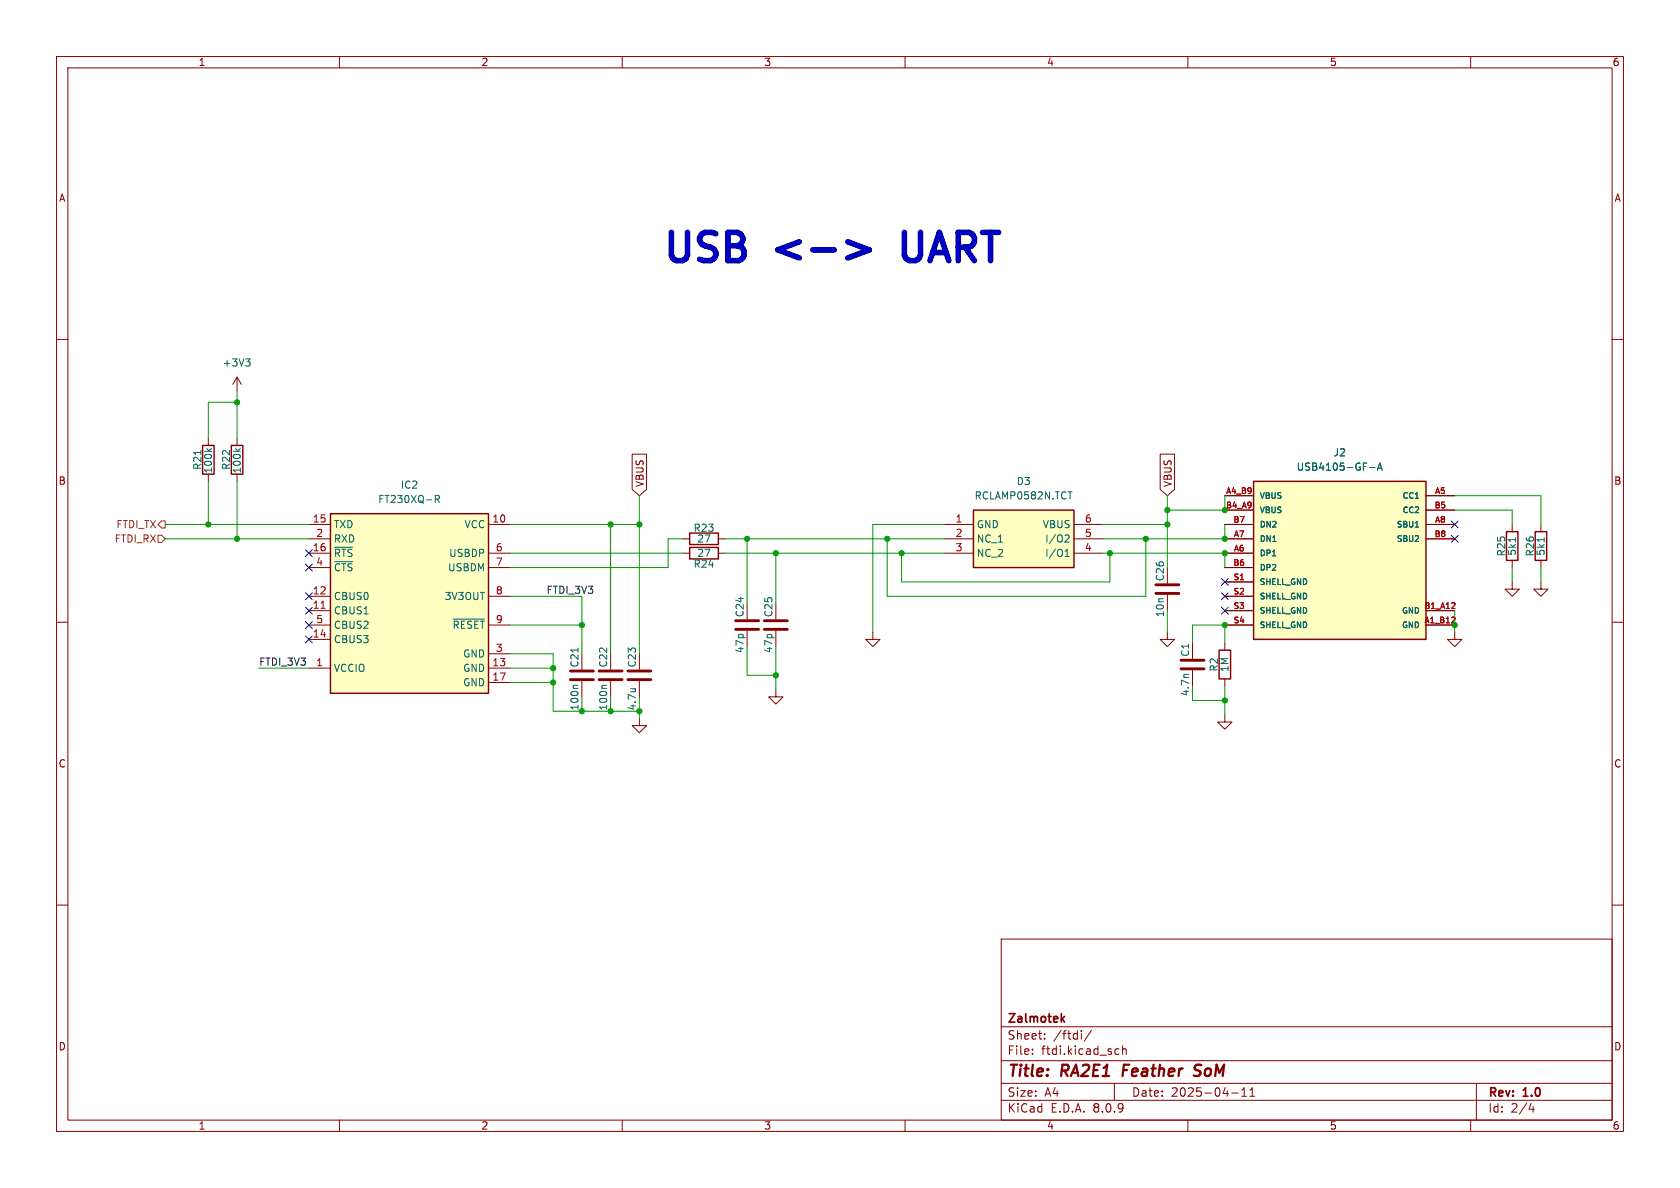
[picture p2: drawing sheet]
<svg xmlns="http://www.w3.org/2000/svg" width="297mm" height="210mm" viewBox="0 0 297 210" stroke-linecap="round" stroke-linejoin="round" font-family="sans-serif">
<g fill="none" stroke="#840000" stroke-width=".18">
<path d="M10 10h277v190h-277zM12 12h273v186h-273zM60 10v2M110 10v2M160 10v2M210 10v2M260 10v2M10 60h2M285 60h2M10 110h2M137.2 111.5v2.8M285 110h2"/>
<path d="M10 160h2M177 166h108v32h-108zM285 160h2M60 198v2M110 198v2M160 198v2M177 194.5h108M177 191.5h108M177 187.5h108M177 181.5h108M182.5 186.3v.1M182.5 185.5v.1"/>
<path d="M184.7 183.6v.1M184.7 182.8v.1M191.2 182.2v.1M191.2 182.7v1M193 182.1l-1.3 2M197 191.5v3M197.2 186.3h.6M197.2 185.5h.6M198.5 185.5l.2-.1 .3 .1 .1 .9M198.5 184.9v1.5M210 198v2M217.7 193.2h1.2"/>
<path d="M219.5 193.8h.9M219.5 192.7l.5-.4v1.5M221 193.8h.8M221 192.7l.4-.4v1.5M260 198v2M261 191.5v6.5M270.7 195l-.4 1.1h.9M271 195.6v1"/>
</g>
<path d="M198.7 188.2l-.3 2M212.1 190a.85 .85 0 0 1-1.1 .1M212.1 188.2l-.7 .1a.46 .46 0 0 0-.2 .5 .46 .46 0 0 0 .3 .4l.6 .2" fill="none" stroke="#840000" stroke-width=".4"/>
<path d="M188.2 179.7l-.6 .6M187.8 180.1l.4 .6" fill="none" stroke="#840000" stroke-width=".3"/>
<path d="M135.1 111.3h4.1M135.1 109.7h4.1" fill="none" stroke="#840000" stroke-width=".51"/>
<path d="M221.6 85.1h30.5v27.9h-30.5z" fill="#ffffc2"/>
<path d="M35.8 78.7h2v5.1h-2zM40.9 78.7h2v5.1h-2zM121.9 96.8h5.1v2h-5.1zM221.6 85.1h30.5v27.9h-30.5zM266.3 94h2.1v5.1h-2.1zM271.4 94h2v5.1h-2z" fill="none" stroke="#840000" stroke-width=".25"/>
<g fill="none" stroke="#840000" stroke-width=".18">
<path d="M36.8 77.5v1.2M41.9 66.7v2.5M41.9 77.5v1.2M41.9 66.7l-.8 1.2M41.9 66.7l.8 1.2M36.8 83.8v1.3M41.9 83.8v1.3M120.6 97.8h1.3M127 97.8h1.3M216.5 87.6h5.1M216.5 97.8h5.1M216.5 95.3h5.1"/>
<path d="M216.5 92.7h5.1M216.5 90.2h5.1M252.1 87.6h5.1M252.1 95.3h5.1M252.1 92.7h5.1M252.1 90.2h5.1M267.3 92.7v1.3M267.3 99.1v1.2M272.4 92.7v1.3M272.4 99.1v1.2M132.1 111.5v2.8M216.5 110.5h5.1"/>
<path d="M216.5 108h5.1M216.5 100.3h5.1M216.5 102.9h5.1M216.5 105.4h5.1M252.1 110.5h5.1M252.1 108h5.1M257.2 111.8v1.2h1.2l-1.2 1.3-1.3-1.3h1.3M267.3 102.9v1.2h1.3l-1.3 1.3-1.2-1.3h1.2M272.4 102.9v1.2h1.3l-1.3 1.3-1.3-1.3h1.3M137.2 121.9v1.3h1.2l-1.2 1.3-1.3-1.3h1.3"/>
</g>
<path d="M256.6 110.1h.6M256.6 107.6h.6M257.2 109.2v.3M257.2 106.6v.4" fill="none" stroke="#a90000" stroke-width=".18"/>
<g fill="none" stroke="#006464" stroke-width=".18">
<path d="M35.5 79.6v.8M36.6 79.3l.4 .5M37.4 79.3l-.5 .4M41.6 79.3l.5 .5M42.5 79.3l-.5 .4M43.4 63.4h.8l-.4 .5M44 63.9l.2 .3v.3l-.2 .2M242.1 82.6h1M243.5 83.1l.4-1.2 .5 1.2M243.6 82.8h.6M250.2 93.2h.6M267.9 95v.8"/>
<path d="M273 95v.8"/>
</g>
<path d="M130 111.3h4.1M130 109.7h4.1" fill="none" stroke="#840000" stroke-width=".51"/>
<path d="M172.1 90.2h17.8v10.1h-17.8z" fill="#ffffc2"/>
<path d="M121.9 94.2h5.1v2.1h-5.1zM172.1 90.2h17.8v10.1h-17.8z" fill="none" stroke="#840000" stroke-width=".25"/>
<g fill="none" stroke="#840000" stroke-width=".18">
<path d="M120.6 95.3h1.3M127 95.3h1.3M167 92.7h5.1M167 95.3h5.1M167 97.8h5.1M189.9 92.7h5M189.9 95.3h5M189.9 97.8h5M154.3 111.8v1.2h1.3l-1.3 1.3-1.3-1.3h1.3M206.4 111.8v1.2h1.2l-1.2 1.3-1.3-1.3h1.3M206.4 105.2v2.8M102.9 120.4v2.8"/>
<path d="M107.9 120.4v2.8M113 120.4v2.8M216.5 126.4v1.2h1.3l-1.3 1.3-1.2-1.3h1.2"/>
</g>
<path d="M188.3 98.4h.7M188.3 97.5l.4-.4v1.3M188.5 94.6h.4l.1 .3-.8 .9h.8M188.8 86.9h.7M102.2 114.6v.7M102.2 121.1h-.7l-.2 .2M107.3 121.1h-.7l-.2 .2M111.5 121.7h.8M112.2 121.7l.1 .1" fill="none" stroke="#006464" stroke-width=".18"/>
<path d="M100.8 118.6h4.1M105.9 118.6h4.1M111 118.6h4.1M204.3 104.9h4.1M204.3 103.4h4.1M100.8 120.1h4.1M105.9 120.1h4.1M111 120.1h4.1" fill="none" stroke="#840000" stroke-width=".51"/>
<path d="M58.4 90.8h28v31.8h-28z" fill="#ffffc2"/>
<path d="M58.4 90.8h28v31.8h-28zM215.5 114.9h2.1v5.1h-2.1z" fill="none" stroke="#840000" stroke-width=".25"/>
<g fill="none" stroke="#840000" stroke-width=".18">
<path d="M54.6 92.7h3.8M54.6 97.8h3.8M54.6 95.3h3.8M86.4 92.7h3.8M86.4 97.8h3.8M111.8 80.3h2.5v6.2l-1.3 1.1-1.2-1.1zM205.1 80.3h2.5v6.2l-1.2 1.1-1.3-1.1zM216.5 92.7h5.1M216.5 97.8h5.1M216.5 95.3h5.1M216.5 87.6h5.1M216.5 90.2h5.1"/>
<path d="M252.1 92.7h5.1M252.1 95.3h5.1M252.1 87.6h5.1M252.1 90.2h5.1M54.6 118.1h3.8M54.6 108h3.8M54.6 105.4h3.8M54.6 113h3.8M54.6 100.3h3.8M54.6 110.5h3.8M86.4 118.1h3.8M86.4 105.4h3.8"/>
<path d="M86.4 115.6h3.8M86.4 100.3h3.8M86.4 110.5h3.8M210.8 118.5v2.8M216.5 108h5.1M216.5 105.4h5.1M216.5 100.3h5.1M216.5 110.5h5.1M216.5 113.7v1.2M216.5 102.9h5.1M252.1 108h5.1M252.1 110.5h5.1"/>
<path d="M86.4 120.7h3.8M113 127v1.3h1.3l-1.3 1.2-1.2-1.2h1.2M216.5 120v1.3"/>
</g>
<path d="M56.8 107.5h.7M256.6 110.1h.6M256.6 107.6h.6M257.2 109.2v.3M257.2 106.6v.4" fill="none" stroke="#a90000" stroke-width=".18"/>
<path d="M59.2 96.7h3.1M59.2 99.3h3.1M77 88.2h.6l.1-.2-.1-.3-.6-.1v1.2M77.3 88.2l.4 .6M242.1 82.6h1M243.5 83.1l.4-1.2 .5 1.2M243.6 82.8h.6M250.2 93.2h.6M80.1 109.4h5.5M210.1 119.2l-.8 .1" fill="none" stroke="#006464" stroke-width=".18"/>
<path d="M208.8 118.2h4.1M208.8 116.7h4.1" fill="none" stroke="#840000" stroke-width=".51"/>
<path d="M27.9 92.7l.7-.6h.6v1.2h-.6zM27.9 94.6h.7l.6 .7-.6 .6h-.7z" fill="none" stroke="#725600" stroke-width=".18"/>
<path d="M149.9 42.7l3.8 1.5-3.8 1.4M159.9 41.1v4l.2 .5" fill="none" stroke="#0000c2" stroke-width="1"/>
<g fill="none" stroke="#009600" stroke-width=".18">
<path d="M41.9 71.1h-5.1v6.4M41.9 69.2v8.3M29.2 95.3h25.4M29.2 92.7h25.4M36.8 85.1v7.6M41.9 85.1v10.2M90.2 97.8h30.4M90.2 92.7h22.8M107.9 92.7v22.9M113 87.6v28M120.6 95.3h-2.5v5h-27.9M128.3 97.8h38.7"/>
<path d="M128.3 95.3h38.7M132.1 95.3v11.4M137.2 97.8v8.9M156.8 95.3v10.1h45.8v-10.1M159.4 97.8v5.1h36.8v-5.1M167 92.7h-12.7v19.1M194.9 97.8h21.6v2.5M194.9 92.7h11.5M206.4 87.6v12.7M216.5 92.7v2.6h-21.6M216.5 87.6v2.6h-10.1M257.2 90.2h10.1v2.5"/>
<path d="M257.2 87.6h15.2v5.1M45.7 118.1h8.9M90.2 105.4h12.7v10.2M90.2 118.1h7.6M90.2 115.6h7.6v10.1h15.2v1.3M90.2 110.5h12.7M132.1 114.3v5.1h5.1M137.2 114.3v7.6M206.4 108v3.8M210.8 113.7v-3.2h5.7v3.2M257.2 108v3.8M267.3 100.3v2.6"/>
<path d="M272.4 100.3v2.6M90.2 120.7h7.6M210.8 121.3v2.5h5.7M216.5 121.3v5.1"/>
</g>
<g fill="none" stroke="#000084" stroke-width=".18">
<path d="M54 99.7l1.2 1.2M54 97.2l1.2 1.2M55.2 99.7l-1.2 1.2M55.2 97.2l-1.2 1.2M256.6 94.6l1.2 1.3M256.6 92.1l1.2 1.2M257.8 94.6l-1.2 1.3M257.8 92.1l-1.2 1.2M54 107.3l1.2 1.3M54 112.4l1.2 1.2M54 109.9l1.2 1.2M54 104.8l1.2 1.2"/>
<path d="M55.2 107.3l-1.2 1.3M55.2 112.4l-1.2 1.2M55.2 109.9l-1.2 1.2M55.2 104.8l-1.2 1.2M215.9 104.8l1.2 1.2M215.9 102.3l1.2 1.2M215.9 107.3l1.2 1.3M217.1 104.8l-1.2 1.2M217.1 102.3l-1.2 1.2M217.1 107.3l-1.2 1.3"/>
</g>
<g fill="#009600" stroke="#009600" stroke-width=".18">
<circle cx="107.9" cy="125.7" r=".46"/>
<circle cx="102.9" cy="125.7" r=".46"/>
<circle cx="113" cy="125.7" r=".46"/>
<circle cx="137.2" cy="119.4" r=".46"/>
<circle cx="137.2" cy="97.8" r=".46"/>
<circle cx="216.5" cy="90.2" r=".46"/>
<circle cx="257.2" cy="110.5" r=".46"/>
<circle cx="216.5" cy="110.5" r=".46"/>
<circle cx="216.5" cy="97.8" r=".46"/>
<circle cx="216.5" cy="95.3" r=".46"/>
<circle cx="216.5" cy="123.8" r=".46"/>
<circle cx="132.1" cy="95.3" r=".46"/>
<circle cx="156.8" cy="95.3" r=".46"/>
<circle cx="206.4" cy="90.2" r=".46"/>
<circle cx="206.4" cy="92.7" r=".46"/>
<circle cx="202.6" cy="95.3" r=".46"/>
<circle cx="159.4" cy="97.8" r=".46"/>
<circle cx="196.2" cy="97.8" r=".46"/>
<circle cx="41.9" cy="95.3" r=".46"/>
<circle cx="36.8" cy="92.7" r=".46"/>
<circle cx="41.9" cy="71.1" r=".46"/>
<circle cx="113" cy="92.7" r=".46"/>
<circle cx="107.9" cy="92.7" r=".46"/>
<circle cx="102.9" cy="110.5" r=".46"/>
<circle cx="97.8" cy="120.7" r=".46"/>
<circle cx="97.8" cy="118.1" r=".46"/>
</g>
<g font-size="7" fill="#0000c2">
<text x="116.8" y="46.7">USB</text>
<text x="137.6" y="46.7">&lt;-&gt;</text>
<text x="162" y="46.7">UART</text>
</g>
<g font-size="2.8" fill="#840000">
<text x="178" y="190.9">Title:</text>
<text x="187.7" y="190.9">RA2E1</text>
<text x="199.3" y="190.9">Feather</text>
<text x="212.8" y="190.9">SoM</text>
</g>
<g font-size="2.1" fill="#840000">
<text x="178" y="184">Sheet:</text>
<text x="178" y="181.2">Zalmotek</text>
<text x="186.2" y="184">/ftdi/</text>
<text x="178" y="186.7">File:</text>
<text x="184.1" y="186.7">ftdi.kicad_sch</text>
<text x="178" y="196.9">KiCad</text>
<text x="178" y="194.1">Size:</text>
<text x="184.7" y="194.1">A4</text>
<text x="185.7" y="196.9">E.D.A.</text>
<text x="193.3" y="196.9">8.0.9</text>
<text x="200" y="194.1">Date:</text>
<text x="207" y="194.1">2025-04-11</text>
<text x="263" y="194.3">Rev:</text>
<text x="263" y="196.9">Id:</text>
<text x="267.1" y="196.9">2/4</text>
<text x="269.4" y="194.3">1.0</text>
</g>
<g font-size="1.8" fill="#840000">
<text x="35" y="11.9">1</text>
<text x="85" y="11.9">2</text>
<text x="135" y="11.9">3</text>
<text x="185" y="11.9">4</text>
<text x="235" y="11.9">5</text>
<text x="285" y="11.9">6</text>
<text x="10.3" y="35.9">A</text>
<text x="285.3" y="35.9">A</text>
<text x="10.3" y="85.9">B</text>
<text x="114" y="86.2" transform="rotate(-90 114 86.2)">VBUS</text>
<text x="207.3" y="86.2" transform="rotate(-90 207.3 86.2)">VBUS</text>
<text x="285.3" y="85.9">B</text>
<text x="10.3" y="135.9">C</text>
<text x="285.3" y="135.9">C</text>
<text x="10.3" y="185.9">D</text>
<text x="285.3" y="185.9">D</text>
<text x="35" y="199.9">1</text>
<text x="85" y="199.9">2</text>
<text x="135" y="199.9">3</text>
<text x="185" y="199.9">4</text>
<text x="235" y="199.9">5</text>
<text x="285" y="199.9">6</text>
</g>
<g font-size="1.8" fill="#006464">
<text x="39.3" y="65">+3V3</text>
<text x="35.8" y="83.2" transform="rotate(-90 35.8 83.2)">R21</text>
<text x="37.7" y="83.8" transform="rotate(-90 37.7 83.8)">100k</text>
<text x="40.9" y="83.2" transform="rotate(-90 40.9 83.2)">R22</text>
<text x="42.8" y="83.8" transform="rotate(-90 42.8 83.8)">100k</text>
<text x="229.1" y="83.4">USB4105-GF-A</text>
<text x="235.7" y="80.9">J2</text>
<text x="66.8" y="89.1">FT230XQ-R</text>
<text x="70.7" y="86.6">IC2</text>
<text x="172.2" y="88.5">RCLAMP0582N.TCT</text>
<text x="179.6" y="86">D3</text>
<text x="58.9" y="93.6">TXD</text>
<text x="82" y="93.6">VCC</text>
<text x="122.5" y="94.2">R23</text>
<text x="172.6" y="93.6">GND</text>
<text x="184.3" y="93.6">VBUS</text>
<text x="58.9" y="98.7">~{RTS}</text>
<text x="58.9" y="96.1">RXD</text>
<text x="58.9" y="101.2">~{CTS}</text>
<text x="79.1" y="101.2">USBDM</text>
<text x="79.3" y="98.7">USBDP</text>
<text x="122.5" y="100.6">R24</text>
<text x="123.1" y="98.7">27</text>
<text x="123.1" y="96.1">27</text>
<text x="172.6" y="96.1">NC_1</text>
<text x="172.6" y="98.7">NC_2</text>
<text x="184.7" y="98.7">I/O1</text>
<text x="184.7" y="96.1">I/O2</text>
<text x="266.3" y="98.5" transform="rotate(-90 266.3 98.5)">R25</text>
<text x="268.2" y="98.3" transform="rotate(-90 268.2 98.3)">5k1</text>
<text x="271.4" y="98.5" transform="rotate(-90 271.4 98.5)">R26</text>
<text x="273.3" y="98.3" transform="rotate(-90 273.3 98.3)">5k1</text>
<text x="58.9" y="106.3">CBUS0</text>
<text x="78.5" y="106.3">3V3OUT</text>
<text x="206" y="102.9" transform="rotate(-90 206 102.9)">C26</text>
<text x="58.9" y="108.8">CBUS1</text>
<text x="58.9" y="113.9">CBUS3</text>
<text x="58.9" y="111.4">CBUS2</text>
<text x="79.9" y="111.4">~{RESET}</text>
<text x="131.7" y="109.2" transform="rotate(-90 131.7 109.2)">C24</text>
<text x="136.8" y="109.2" transform="rotate(-90 136.8 109.2)">C25</text>
<text x="206" y="109.2" transform="rotate(-90 206 109.2)">10n</text>
<text x="58.9" y="119">VCCIO</text>
<text x="81.8" y="119">GND</text>
<text x="81.8" y="116.4">GND</text>
<text x="102.5" y="118.1" transform="rotate(-90 102.5 118.1)">C21</text>
<text x="107.5" y="118.1" transform="rotate(-90 107.5 118.1)">C22</text>
<text x="112.6" y="118.1" transform="rotate(-90 112.6 118.1)">C23</text>
<text x="131.7" y="115.6" transform="rotate(-90 131.7 115.6)">47p</text>
<text x="136.8" y="115.6" transform="rotate(-90 136.8 115.6)">47p</text>
<text x="210.4" y="116.2" transform="rotate(-90 210.4 116.2)">C1</text>
<text x="215.5" y="118.8" transform="rotate(-90 215.5 118.8)">R2</text>
<text x="217.4" y="118.9" transform="rotate(-90 217.4 118.9)">1M</text>
<text x="81.8" y="121.5">GND</text>
<text x="210.4" y="123.2" transform="rotate(-90 210.4 123.2)">4.7n</text>
</g>
<g font-size="1.8" fill="#725600">
<text x="20.5" y="93.6">FTDI_TX</text>
<text x="20.2" y="96.1">FTDI_RX</text>
</g>
<g font-size="1.8" fill="#a90000">
<text x="55.2" y="92.5">15</text>
<text x="55.8" y="95">2</text>
<text x="87" y="92.5">10</text>
<text x="168.8" y="92.5">1</text>
<text x="168.8" y="95">2</text>
<text x="191.7" y="95">5</text>
<text x="191.7" y="92.5">6</text>
<text x="55.2" y="97.5">16</text>
<text x="55.8" y="100.1">4</text>
<text x="87.6" y="97.5">6</text>
<text x="87.6" y="100.1">7</text>
<text x="168.8" y="97.5">3</text>
<text x="191.7" y="97.5">4</text>
<text x="55.2" y="107.7">11</text>
<text x="55.2" y="105.2">12</text>
<text x="87.6" y="105.2">8</text>
<text x="55.2" y="112.8">14</text>
<text x="55.8" y="110.2">5</text>
<text x="87.6" y="110.2">9</text>
<text x="55.8" y="117.9">1</text>
<text x="87" y="117.9">13</text>
<text x="87.6" y="115.3">3</text>
<text x="87" y="120.4">17</text>
</g>
<g font-size="1.8" fill="#0f0f0f">
<text x="96.5" y="105.1">FTDI_3V3</text>
<text x="45.7" y="117.8">FTDI_3V3</text>
</g>
<g font-size="1.8" fill="#009600">
<text x="102.5" y="125.7" transform="rotate(-90 102.5 125.7)">100n</text>
<text x="107.5" y="125.7" transform="rotate(-90 107.5 125.7)">100n</text>
<text x="112.6" y="125.7" transform="rotate(-90 112.6 125.7)">4.7u</text>
</g>
<g font-size="1.4" fill="#a90000">
<text x="216.6" y="87.4">A4_B9</text>
<text x="216.6" y="89.9">B4_A9</text>
<text x="253.5" y="89.9">B5</text>
<text x="253.6" y="87.4">A5</text>
<text x="218" y="92.5">B7</text>
<text x="218" y="95">A7</text>
<text x="253.5" y="95">B8</text>
<text x="253.6" y="92.5">A8</text>
<text x="218" y="100.1">B6</text>
<text x="218" y="97.5">A6</text>
<text x="218" y="102.6">S1</text>
<text x="218" y="105.2">S2</text>
<text x="218" y="107.7">S3</text>
<text x="251.7" y="107.7">B1_A12</text>
<text x="218" y="110.2">S4</text>
<text x="251.7" y="110.2">A1_B12</text>
</g>
<g font-size="1.4" fill="#006464">
<text x="222.6" y="88.4">VBUS</text>
<text x="247.8" y="88.4">CC1</text>
<text x="222.6" y="96">DN1</text>
<text x="222.6" y="90.9">VBUS</text>
<text x="222.6" y="93.4">DN2</text>
<text x="246.8" y="93.4">SBU1</text>
<text x="246.8" y="96">SBU2</text>
<text x="247.8" y="90.9">CC2</text>
<text x="222.6" y="98.5">DP1</text>
<text x="222.6" y="101.1">DP2</text>
<text x="222.6" y="103.6">SHELL_GND</text>
<text x="222.6" y="106.1">SHELL_GND</text>
<text x="222.6" y="108.7">SHELL_GND</text>
<text x="222.6" y="111.2">SHELL_GND</text>
<text x="247.7" y="111.2">GND</text>
<text x="247.7" y="108.7">GND</text>
</g>
</svg>
